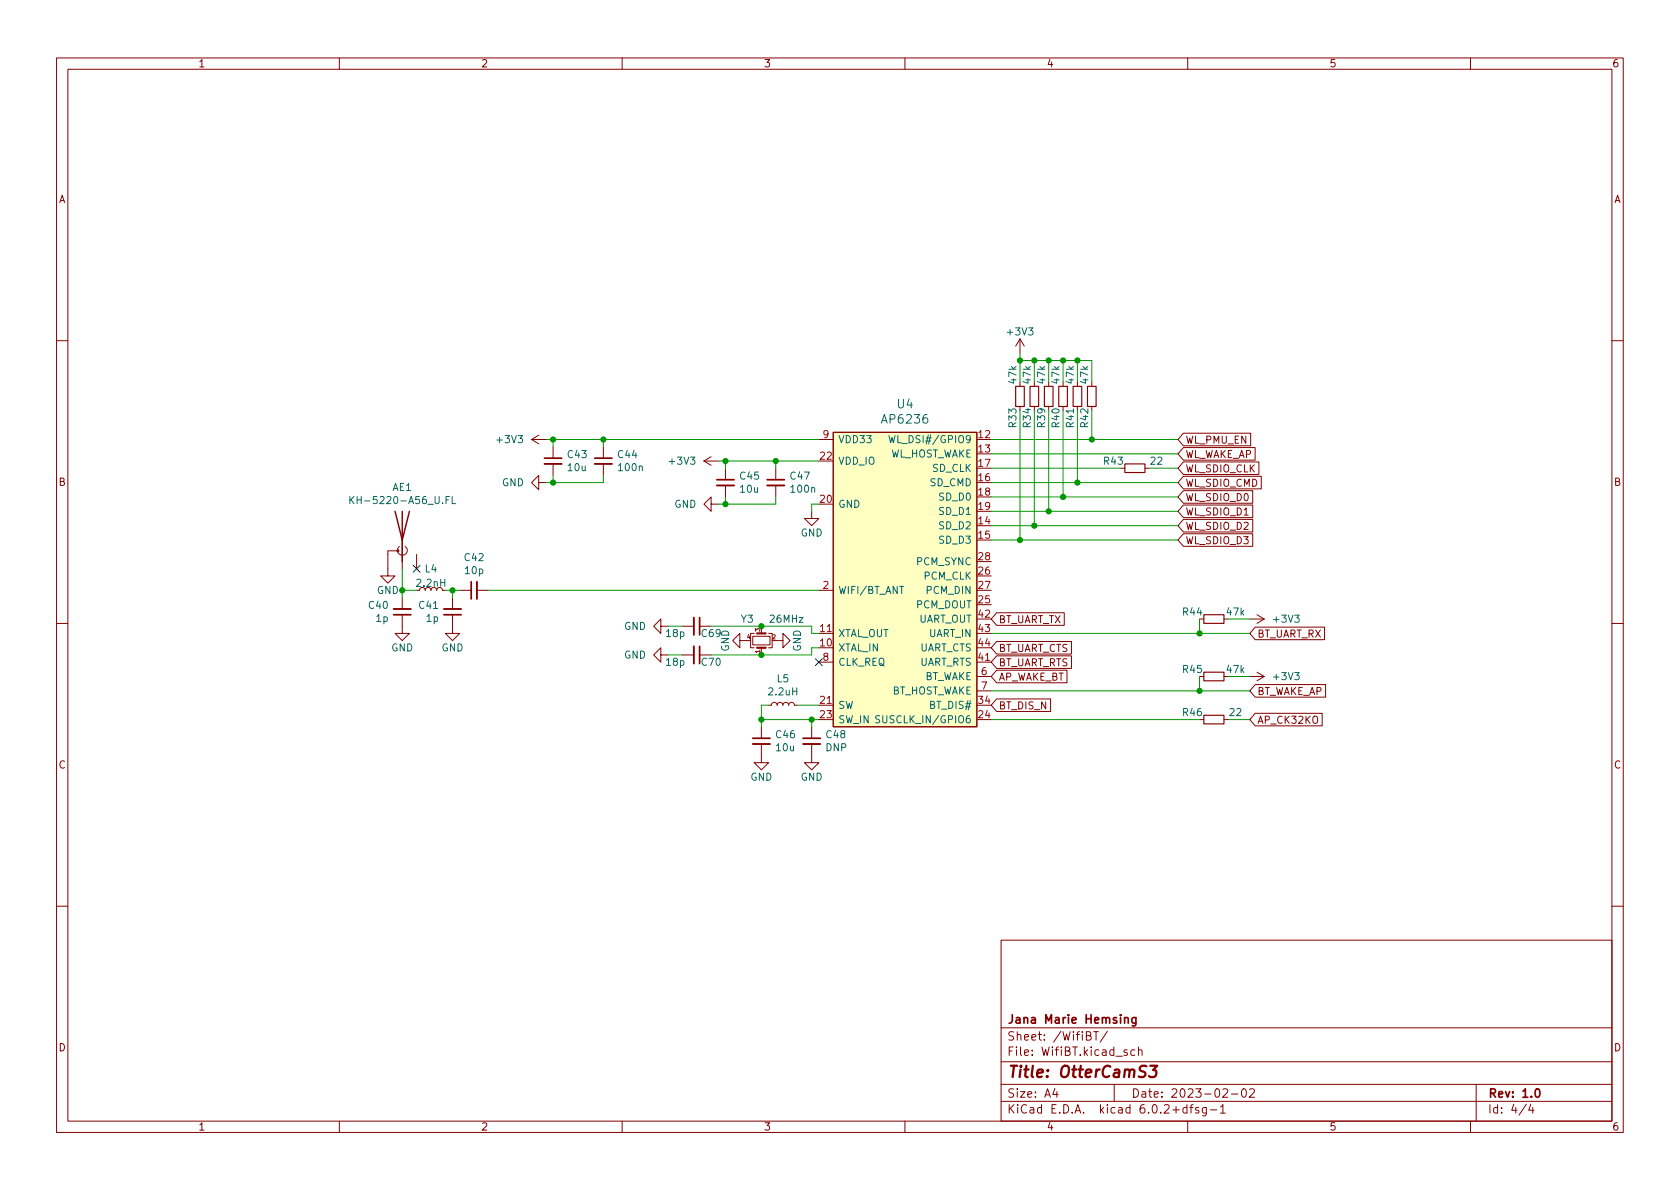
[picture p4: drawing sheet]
<svg xmlns="http://www.w3.org/2000/svg" width="297mm" height="210mm" viewBox="0 0 297 210" stroke-linecap="round" stroke-linejoin="round" font-family="sans-serif">
<g fill="none" stroke="#840000" stroke-width=".18">
<path d="M10 10.2h277v190.1h-277zM12 12.2h273v186.1h-273zM60 10.2v2M110 10.2v2M160 10.2v2M210 10.2v2M260 10.2v2M180.3 59.9v2.6M180.3 59.9l-.7 1.3M180.3 59.9l.8 1.3M10 60.2h2M94 77.7h2.5"/>
<path d="M94 77.7l1.2 .8M95.2 77l-1.2 .7M97.8 79v2M106.7 79v2M144.8 77.7h2.5M147.3 76.4h25.4v52.1h-25.4zM180.3 67.6v.7M182.9 67.6v.7M185.4 67.6v.7M188 67.6v.7M190.5 67.6v.7M190.5 71.9v.7"/>
<path d="M193 67.6v.7M193 71.9v.7M209.2 79.1h12.7v2.3h-12.7l-.9-1.1zM209.2 76.6h11.9v2.2h-11.9l-.9-1.1zM285 60.2h2M70.4 97.4h-1.8v4.4h1.2l-1.2 1.3-1.3-1.3h1.3M70.6 96.6a.85 .85 0 0 0-.1 1.3 .85 .85 0 0 0 1.2 0 .85 .85 0 0 0-.1-1.3M71.1 95.5v5.1M73.7 98v2.6M95.2 85.3v1.3l-1.2-1.3 1.2-1.2v1.2h1.3M97.8 82v2.1M106.7 82v2.1"/>
<path d="M124.5 81.5l1.2 .8M124.5 81.5h2.5M125.7 89.1v1.3l-1.2-1.3 1.2-1.2v1.2h1.3M125.7 80.8l-1.2 .7M128.3 82.8v2M128.3 85.8v2.1M137.2 82.8v2M137.2 85.8v2.1M143.5 90.4v1.3h1.3l-1.3 1.3-1.3-1.3h1.3M202.4 82.8h.8M209.2 84.2h13.8v2.2h-13.8l-.9-1.1zM209.2 89.3h12.3v2.2h-12.3l-.9-1.1z"/>
<path d="M209.2 94.4h12.3v2.2h-12.3l-.9-1.1zM209.2 81.7h13.4v2.2h-13.4l-.9-1.1zM209.2 91.8h12.3v2.3h-12.3l-.9-1.1zM209.2 86.8h12.3v2.2h-12.3l-.9-1.1zM10 110.2h2M71.1 108.7v3.3h1.3l-1.3 1.3-1.3-1.3h1.3M71.1 105.7v2M73.7 104.4h.5l.1-.4 .4-.1 .3 .1 .2 .4 .1-.3 .3-.2 .4 .1 .2 .4 .2-.4 .4-.1 .3 .2 .1 .3 .2-.4 .3-.1 .4 .1 .1 .4h.5M80 108.7v3.3h1.3l-1.3 1.3-1.3-1.3h1.3M80 105.7v2M81.3 104.4h2M84.3 104.4h2.1"/>
<path d="M116.8 115.8v1.3l-1.2-1.3 1.2-1.3v1.3h1.3M116.8 110.7v1.3l-1.2-1.3 1.2-1.2v1.2h1.3M120.6 115.8h2.1M120.6 110.7h2.1M130.8 113.3v1.2l-1.3-1.2 1.3-1.3v1.3h1.3M133.1 112.5h3v1.5h-3zM133.3 112h-.6v2.5h.6M134.6 110.7v1.3M134.6 114.5v1.3M135.9 112h.6v2.5h-.6M137.2 113.3h1.2v1.2l1.3-1.2-1.3-1.3v1.3M144.8 104.4h2.5"/>
<path d="M144.8 117.1h2.5M172.8 119.6h2.5M176.2 118.5h12.5v2.2h-12.5l-.9-1.1zM176.2 116h13.2v2.2h-13.2l-.9-1.1zM176.2 108.4h12v2.2h-12l-.9-1.1zM176.2 113.4h13.2v2.3h-13.2l-.9-1.2zM212.1 109.5h.8M216.4 119.6h.8M216.4 109.5h.8M221 119.6h2.5M221 109.5h2.5M221.9 110.9h12.3v2.2h-12.3l-.9-1.1z"/>
<path d="M222.2 118.9l1.3 .7M222.2 108.7l1.3 .8M223.5 119.6l-1.3 .8M223.5 109.5l-1.3 .7M285 110.2h2M134.6 131.6v3.3h-1.3l1.3 1.2 1.3-1.2h-1.3M134.6 128.5v2.1M135.9 124.7h.5l.1-.4 .4-.1 .4 .1 .1 .4 .1-.3 .3-.2 .4 .1 .2 .4 .2-.4 .5-.1 .2 .2 .1 .3 .2-.4 .4-.1 .3 .1 .2 .4h.5M143.5 131.6v3.3h-1.3l1.3 1.2 1.3-1.2h-1.3M143.5 128.5v2.1M172.8 122.2h2.5M176.2 123.6h9.6v2.2h-9.6l-.9-1.1z"/>
<path d="M216.4 127.2h.8M221.9 121.1h12.5v2.2h-12.5l-.9-1.1zM221.9 126.1h11.9v2.3h-11.9l-.9-1.2zM10 160.2h2M177 166.3h108v32h-108zM285 160.2h2M60 198.3v2M110 198.3v2M160 198.3v2M177 194.8h108M177 191.8h108M177 187.8h108"/>
<path d="M177 181.8h108M186.5 192.5l-.4 1h1M186.9 193v1M192.1 183.1h.5l.2-.1 .1-.3-.2-.2-.6-.1v1.5h.5l.3-.3a.39 .39 0 0 0-.3-.5M193.4 182.4h.8M193.8 182.4v1.5M195.8 182.4l-1.3 1.9M197 191.8v3M199.3 185.7l-.4-.1-.2 .2 .1 .3 .5 .1v.4h-.6M200.6 185.7l-.4-.1-.3 .3v.4l.2 .3h.5M201.3 185.8l.2-.2 .4 .1v.9M201.3 185.1v1.5"/>
<path d="M209.9 195.9l-.5-.1-.3 .3v.4l.2 .3h.6M209.9 195.3v1.5M210 198.3v2M210.4 195.8h.5M210.9 195.3l-.3 .2v1.3M211.9 195.9l-.3-.1-.2 .2v.3l.5 .1v.4h-.5M213.3 195.8v1.2l-.3 .3h-.4M213.3 195.9l-.4-.1-.3 .3v.4l.1 .3h.6M214 196.3h1.1M215.8 195.8l.4-.5v1.5M215.8 196.8h.8M216.2 192.7l.6-.2 .2 .2 .1 .3-1 1h1"/>
<path d="M217.7 193.5h1.2M219.7 192.6l.2-.1a.81 .81 0 0 1 .5 .7 .81 .81 0 0 1-.3 .8h-.1a.81 .81 0 0 1-.6-.6 .81 .81 0 0 1 .3-.8zM220.9 192.7l.6-.2 .2 .2 .1 .3-.9 1h.9M260 198.3v2M261 191.8v6.5M269.9 195.3l-1.3 1.9M270.6 195.3l-.3 1h.9M271 195.8v1"/>
</g>
<g fill="none" stroke="#840000" stroke-width=".3">
<path d="M96.3 81h3M105.2 81h3M126.7 84.8h3.1M135.6 84.8h3.1M69.6 108.7h3M78.5 108.7h3M83.3 102.9v3M123.7 109.2v3.1M123.7 114.3v3M133.1 130.6h3M142 130.6h3M198.8 179.9v1"/>
<path d="M200.8 179.9v1.2l-.2 .3h-.4M198.8 180.1l.3-.2 .3 .1 .1 .9M200.8 180l-.4-.1-.3 .3v.4l.2 .3h.5M271.6 192.6l.2-.1a.82 .82 0 0 1 .6 .7 .82 .82 0 0 1-.3 .8h-.2a.81 .81 0 0 1-.6-.6 .81 .81 0 0 1 .3-.8z"/>
</g>
<path d="M202.7 188.6a.85 .85 0 0 0-1.1 .1 .45 .45 0 0 0 .2 .7l.4 .1a.49 .49 0 0 1 .3 .5 .49 .49 0 0 1-.4 .5l-.8-.1M203.4 188.5h1.2l-.7 .7h.2l.3 .2v.7l-.1 .2-.3 .2h-.6l-.2-.2" fill="none" stroke="#840000" stroke-width=".4"/>
<path d="M96.3 82h3M105.2 82h3M126.7 85.8h3.1M135.6 85.8h3.1M69.6 107.7h3M78.5 107.7h3M84.3 102.9v3M122.7 109.2v3.1M122.7 114.3v3M133.1 131.6h3M142 131.6h3" fill="none" stroke="#840000" stroke-width=".33"/>
<path d="M179.6 68.3h1.5v3.6h-1.5zM182.1 68.3h1.5v3.6h-1.5zM184.7 68.3h1.5v3.6h-1.5zM187.2 68.3h1.5v3.6h-1.5zM189.7 68.3h1.6v3.6h-1.6zM192.3 68.3h1.5v3.6h-1.5zM198.9 82h3.5v1.6h-3.5zM212.9 118.9h3.5v1.5h-3.5zM212.9 108.7h3.5v1.5h-3.5zM212.9 126.5h3.5v1.5h-3.5z" fill="none" stroke="#840000" stroke-width=".2"/>
<path d="M147.3 76.4h25.4v52.1h-25.4z" fill="#ffffc2" stroke="#ffffc2" stroke-width=".18"/>
<path d="M157.2 77l.3 1.3 .2-.9 .3 .9 .3-1.3M61.9 87.8v1.3M62 88.3l.6 .8M62.6 87.8l-.7 .7M79.5 87.8h-.6v1.3M79.9 87.8v1.3h.7M159.1 103.7h.7M155.5 126.6h-.4l-.2 .1v.3l.5 .3 .1 .3-.2 .2h-.5" fill="none" stroke="#006464" stroke-width=".18"/>
<path d="M69.8 90.4l1.3 5.1 1.3-5.1M71.1 90.4v8.9" fill="none" stroke="#840000" stroke-width=".25"/>
<circle cx="70.4" cy="97.4" r=".18" fill="#840000" stroke="#840000" stroke-width=".18"/>
<path d="M133.9 114.5h1.5M133.9 112h1.5" fill="none" stroke="#840000" stroke-width=".38"/>
<g fill="none" stroke="#009600" stroke-width=".18">
<path d="M96.5 77.7h48.3M97.8 77.7v1.3M106.7 77.7v1.3M175.3 77.7h33M180.3 63.7h12.7v3.9M180.3 62.5v5.1M180.3 72.6v22.9M182.9 63.7v3.9M182.9 72.6v20.4M185.4 63.7v3.9M185.4 72.6v17.8M188 63.7v3.9"/>
<path d="M188 72.6v15.3M190.5 63.7v3.9M190.5 72.6v12.7M193 72.6v5.1M97.8 84.1v1.2M106.7 84.1v1.2h-10.2M127 81.5h17.8M128.3 81.5v1.3M128.3 87.9v1.2M137.2 87.9v1.2h-10.2M137.2 81.5v1.3M144.8 89.1h-1.3v1.3"/>
<path d="M175.3 87.9h33M175.3 85.3h33M175.3 90.4h33M175.3 93h33M175.3 95.5h33M175.3 80.3h33M175.3 82.8h22.8M203.2 82.8h5.1M71.1 100.6v5.1M71.1 104.4h2.6M78.7 104.4h2.6M80 104.4v1.3"/>
<path d="M86.4 104.4h58.4M118.1 115.8h2.5M118.1 110.7h2.5M125.7 110.7h17.8v1.3h1.3M144.8 114.5h-1.3v1.3h-17.8M175.3 112h45.7M212.1 109.5v2.5M212.1 119.6v2.6M217.2 109.5h3.8M217.2 119.6h3.8M134.6 127.2h10.2M135.9 124.7h-1.3v3.8"/>
<path d="M141 124.7h3.8M143.5 127.2v1.3M175.3 122.2h45.7M175.3 127.2h36.8M217.2 127.2h3.8"/>
</g>
<path d="M73.1 100l1.2 1.2M74.3 100l-1.2 1.2M144.2 116.5l1.2 1.2M145.4 116.5l-1.2 1.2" fill="none" stroke="#000084" stroke-width=".18"/>
<g fill="#009600" stroke="#009600" stroke-width=".18">
<circle cx="134.6" cy="127.2" r=".46"/>
<circle cx="128.3" cy="81.5" r=".46"/>
<circle cx="137.2" cy="81.5" r=".46"/>
<circle cx="134.6" cy="115.8" r=".46"/>
<circle cx="143.5" cy="127.2" r=".46"/>
<circle cx="180.3" cy="95.5" r=".46"/>
<circle cx="190.5" cy="85.3" r=".46"/>
<circle cx="193" cy="77.7" r=".46"/>
<circle cx="182.9" cy="93" r=".46"/>
<circle cx="185.4" cy="90.4" r=".46"/>
<circle cx="97.8" cy="85.3" r=".46"/>
<circle cx="80" cy="104.4" r=".46"/>
<circle cx="97.8" cy="77.7" r=".46"/>
<circle cx="106.7" cy="77.7" r=".46"/>
<circle cx="134.6" cy="110.7" r=".46"/>
<circle cx="128.3" cy="89.1" r=".46"/>
<circle cx="71.1" cy="104.4" r=".46"/>
<circle cx="185.4" cy="63.7" r=".46"/>
<circle cx="188" cy="63.7" r=".46"/>
<circle cx="182.9" cy="63.7" r=".46"/>
<circle cx="180.3" cy="63.7" r=".46"/>
<circle cx="190.5" cy="63.7" r=".46"/>
<circle cx="188" cy="87.9" r=".46"/>
<circle cx="212.1" cy="112" r=".46"/>
<circle cx="212.1" cy="122.2" r=".46"/>
</g>
<text font-size="2.8" fill="#840000" x="178" y="190.6">Title: OtterCamS3</text>
<g font-size="2.1" fill="#006464">
<text x="156.2" y="74.9">AP6236</text>
<text x="158.7" y="72.2">U4</text>
</g>
<g font-size="2.1" fill="#840000">
<text x="178" y="184">Sheet: /WifiBT/</text>
<text x="178" y="181">Jana Marie Hemsing</text>
<text x="178" y="186.7">File: WifiBT.kicad_sch</text>
<text x="178" y="196.9">KiCad E.D.A. kicad 6.0.2+dfsg-1</text>
<text x="178" y="194.1">Size: A4</text>
<text x="200" y="194.1">Date: 2023-02-02</text>
<text x="263" y="194.1">Rev: 1.0</text>
<text x="263" y="196.9">Id: 4/4</text>
</g>
<g font-size="1.8" fill="#840000">
<text x="35" y="11.9">1</text>
<text x="85" y="11.9">2</text>
<text x="135" y="11.9">3</text>
<text x="185" y="11.9">4</text>
<text x="235" y="11.9">5</text>
<text x="285" y="11.9">6</text>
<text x="10.3" y="35.9">A</text>
<text x="285.3" y="35.9">A</text>
<text x="209.5" y="81">WL_WAKE_AP</text>
<text x="209.5" y="78.4">WL_PMU_EN</text>
<text x="209.5" y="83.5">WL_SDIO_CLK</text>
<text x="10.3" y="85.9">B</text>
<text x="209.5" y="86.1">WL_SDIO_CMD</text>
<text x="209.5" y="88.6">WL_SDIO_D0</text>
<text x="285.3" y="85.9">B</text>
<text x="209.5" y="91.1">WL_SDIO_D1</text>
<text x="209.5" y="93.7">WL_SDIO_D2</text>
<text x="209.5" y="96.2">WL_SDIO_D3</text>
<text x="176.5" y="110.2">BT_UART_TX</text>
<text x="222.2" y="112.7">BT_UART_RX</text>
<text x="176.5" y="117.8">BT_UART_RTS</text>
<text x="176.5" y="115.3">BT_UART_CTS</text>
<text x="176.5" y="125.4">BT_DIS_N</text>
<text x="176.5" y="120.4">AP_WAKE_BT</text>
<text x="222.2" y="122.9">BT_WAKE_AP</text>
<text x="222.2" y="128">AP_CK32KO</text>
<text x="10.3" y="135.9">C</text>
<text x="285.3" y="135.9">C</text>
<text x="10.3" y="185.9">D</text>
<text x="285.3" y="185.9">D</text>
<text x="35" y="199.9">1</text>
<text x="85" y="199.9">2</text>
<text x="135" y="199.9">3</text>
<text x="185" y="199.9">4</text>
<text x="235" y="199.9">5</text>
<text x="285" y="199.9">6</text>
</g>
<g font-size="1.8" fill="#006464">
<text x="178.3" y="59.3">+3V3</text>
<text x="179.7" y="67.8" transform="rotate(-90 179.7 67.8)">47k</text>
<text x="182.2" y="67.8" transform="rotate(-90 182.2 67.8)">47k</text>
<text x="184.8" y="67.8" transform="rotate(-90 184.8 67.8)">47k</text>
<text x="187.3" y="67.8" transform="rotate(-90 187.3 67.8)">47k</text>
<text x="189.9" y="67.8" transform="rotate(-90 189.9 67.8)">47k</text>
<text x="192.4" y="67.8" transform="rotate(-90 192.4 67.8)">47k</text>
<text x="179.7" y="75.5" transform="rotate(-90 179.7 75.5)">R33</text>
<text x="182.2" y="75.5" transform="rotate(-90 182.2 75.5)">R34</text>
<text x="184.8" y="75.5" transform="rotate(-90 184.8 75.5)">R39</text>
<text x="187.3" y="75.5" transform="rotate(-90 187.3 75.5)">R40</text>
<text x="189.9" y="75.5" transform="rotate(-90 189.9 75.5)">R41</text>
<text x="192.4" y="75.5" transform="rotate(-90 192.4 75.5)">R42</text>
<text x="88" y="78.4">+3V3</text>
<text x="100.4" y="81">C43</text>
<text x="100.5" y="83.3">10u</text>
<text x="109.3" y="81">C44</text>
<text x="109.5" y="83.3">100n</text>
<text x="118.5" y="82.2">+3V3</text>
<text x="148.2" y="82.2">VDD_IO</text>
<text x="148.2" y="78.4">VDD33</text>
<text x="156.8" y="80.9">WL_HOST_WAKE</text>
<text x="158.3" y="78.4">WL_DSI#/GPIO9</text>
<text x="164.8" y="83.4">SD_CLK</text>
<text x="195.2" y="82.2">R43</text>
<text x="203.5" y="82.2">22</text>
<text x="63.2" y="89.1">KH-5220-A56_U.FL</text>
<text x="69.4" y="86.8">AE1</text>
<text x="88.7" y="86">GND</text>
<text x="119.2" y="89.8">GND</text>
<text x="130.9" y="84.8">C45</text>
<text x="130.9" y="87.1">10u</text>
<text x="139.8" y="84.8">C47</text>
<text x="139.9" y="87.1">100n</text>
<text x="148.2" y="89.8">GND</text>
<text x="164.4" y="86">SD_CMD</text>
<text x="166.2" y="88.5">SD_D0</text>
<text x="141.5" y="94.9">GND</text>
<text x="166.2" y="93.6">SD_D2</text>
<text x="166.2" y="91.1">SD_D1</text>
<text x="75.2" y="101.2">L4</text>
<text x="82.2" y="99.2">C42</text>
<text x="82.3" y="101.5">10p</text>
<text x="162.1" y="99.9">PCM_SYNC</text>
<text x="166.2" y="96.1">SD_D3</text>
<text x="65.3" y="107.7">C40</text>
<text x="66.6" y="105">GND</text>
<text x="73.8" y="103.8">2.2nH</text>
<text x="74.2" y="107.7">C41</text>
<text x="148.2" y="105">WIFI/BT_ANT</text>
<text x="162" y="107.6">PCM_DOUT</text>
<text x="163.3" y="102.5">PCM_CLK</text>
<text x="163.9" y="105">PCM_DIN</text>
<text x="66.5" y="110">1p</text>
<text x="75.4" y="110">1p</text>
<text x="110.3" y="111.4">GND</text>
<text x="117.9" y="112.6">18p</text>
<text x="124.1" y="112.6">C69</text>
<text x="131" y="110.1">Y3</text>
<text x="136.2" y="110.1">26MHz</text>
<text x="148.2" y="112.6">XTAL_OUT</text>
<text x="162.3" y="110.1">UART_OUT</text>
<text x="164.2" y="112.6">UART_IN</text>
<text x="209.2" y="108.8">R44</text>
<text x="217" y="108.8">47k</text>
<text x="225.3" y="110.1">+3V3</text>
<text x="69.2" y="115.2">GND</text>
<text x="78" y="115.2">GND</text>
<text x="110.3" y="116.5">GND</text>
<text x="117.9" y="117.7">18p</text>
<text x="124.1" y="117.7">C70</text>
<text x="128.9" y="115.2" transform="rotate(-90 128.9 115.2)">GND</text>
<text x="141.6" y="115.2" transform="rotate(-90 141.6 115.2)">GND</text>
<text x="148.2" y="115.2">XTAL_IN</text>
<text x="148.2" y="117.7">CLK_REQ</text>
<text x="162.4" y="117.7">UART_RTS</text>
<text x="162.4" y="115.2">UART_CTS</text>
<text x="209.2" y="119">R45</text>
<text x="217" y="119">47k</text>
<text x="136" y="123">2.2uH</text>
<text x="137.4" y="120.6">L5</text>
<text x="148.2" y="125.3">SW</text>
<text x="157.2" y="122.8">BT_HOST_WAKE</text>
<text x="163.1" y="120.3">BT_WAKE</text>
<text x="164.6" y="125.3">BT_DIS#</text>
<text x="225.3" y="120.3">+3V3</text>
<text x="137.3" y="130.5">C46</text>
<text x="146.1" y="130.5">C48</text>
<text x="148.2" y="127.9">SW_IN</text>
<text x="156" y="127.9">SUSCLK_IN/GPIO6</text>
<text x="209.2" y="126.6">R46</text>
<text x="217.5" y="126.6">22</text>
<text x="137.3" y="132.8">10u</text>
<text x="146" y="132.8">DNP</text>
<text x="132.7" y="138">GND</text>
<text x="141.5" y="138">GND</text>
</g>
<g font-size="1.8" fill="#a90000">
<text x="145.5" y="77.5">9</text>
<text x="173" y="77.5">12</text>
<text x="145" y="81.3">22</text>
<text x="173" y="80">13</text>
<text x="173" y="82.5">17</text>
<text x="145" y="88.9">20</text>
<text x="173" y="85.1">16</text>
<text x="173" y="87.6">18</text>
<text x="173" y="92.7">14</text>
<text x="173" y="95.2">15</text>
<text x="173" y="90.2">19</text>
<text x="173" y="101.6">26</text>
<text x="173" y="99.1">28</text>
<text x="145.5" y="104.1">2</text>
<text x="173" y="106.7">25</text>
<text x="173" y="104.1">27</text>
<text x="145" y="111.8">11</text>
<text x="173" y="109.2">42</text>
<text x="173" y="111.8">43</text>
<text x="145" y="114.3">10</text>
<text x="145.5" y="116.8">8</text>
<text x="173" y="116.8">41</text>
<text x="173" y="114.3">44</text>
<text x="173.5" y="119.4">6</text>
<text x="145" y="124.5">21</text>
<text x="173" y="124.5">34</text>
<text x="173.5" y="121.9">7</text>
<text x="145" y="127">23</text>
<text x="173" y="127">24</text>
</g>
<g font-size="1.1" fill="#a90000">
<text x="132.1" y="113">4</text>
<text x="134.4" y="111.7" transform="rotate(-90 134.4 111.7)">3</text>
<text x="136.5" y="113">2</text>
<text x="134.4" y="115.5" transform="rotate(-90 134.4 115.5)">1</text>
</g>
</svg>
